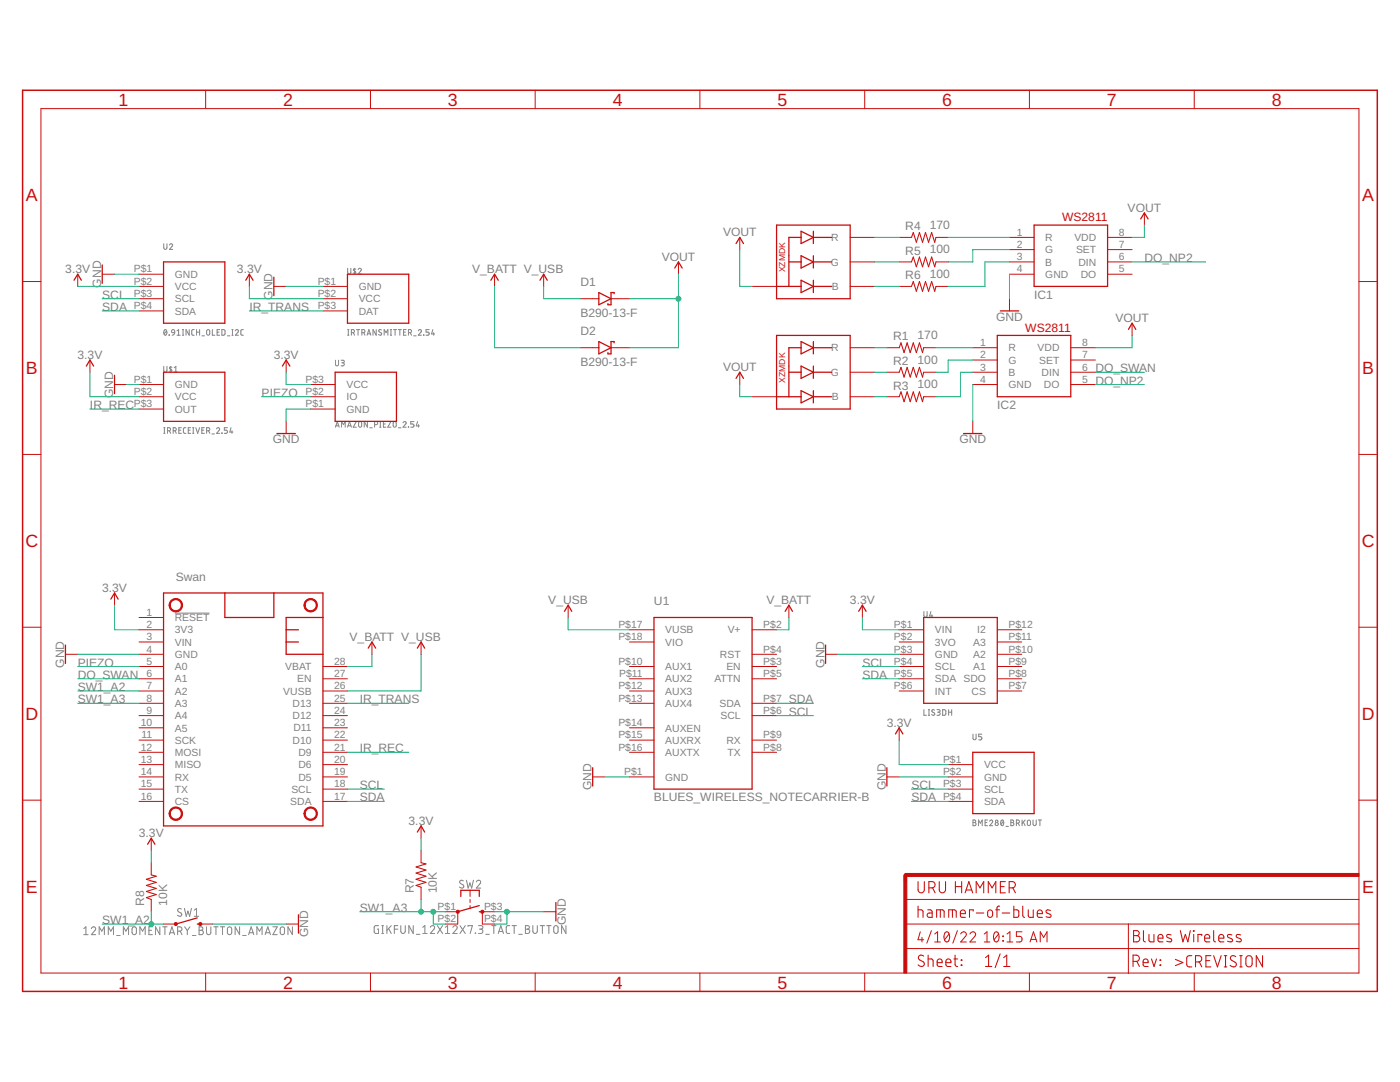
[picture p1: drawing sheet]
<svg xmlns="http://www.w3.org/2000/svg" width="279mm" height="216mm" viewBox="0 0 279 216" stroke-linecap="round" stroke-linejoin="round" font-family="sans-serif">
<g fill="none" stroke="#808080" stroke-width=".2">
<path d="M32.7 48.6v.8l.2 .4 .4-.2v-1M33.8 48.9a.3 .3 0 0 1 .4-.2 .3 .3 0 0 1 .2 .4l-.6 .7h.7M69.4 53.5v.8l.2 .4 .4-.2v-1M70.8 53.5v1.2M71 53.7h-.4l-.1 .2 .5 .5-.1 .1h-.4M71.5 53.8a.31 .31 0 0 1 .4-.3 .31 .31 0 0 1 .1 .5l-.5 .7h.6M32.7 73.1v.8l.2 .3 .4-.1v-1M32.8 65.8h.1a.56 .56 0 0 1 .4 .5 .56 .56 0 0 1-.4 .6l-.2-.6zM33.3 66l-.6 .6M33.7 66.8h.1M34.1 73.1v1.1M34.3 73.3h-.4l-.1 .2 .5 .5-.1 .1-.4-.1"/>
<path d="M34.4 65.8h.3l.2 .6-.6-.1-.1-.2zM34.8 73.4l.3-.3v1.1M34.8 74.2h.6M34.9 66.4l-.3 .4-.2 .1M35.3 66.9h.7M35.3 66l.3-.2v1.1M36.4 66.9h.2M36.4 65.8h.2M36.5 65.8v1.1M37.8 65.8v1.1l-.7-1.1v1.1M38.8 65.8h-.4l-.1 .2v.8l.5 .1M39.2 65.8v1.1"/>
<path d="M39.2 66.3h.6M39.8 65.8v1.1M40.3 67h.5M41.4 65.8h.2l.3 .3-.1 .6-.2 .2-.2-.1-.2-.2zM42.4 65.8v1.1h.5M43.3 66.3h.4M43.8 65.8h-.5v1.1h.5M44.3 65.8h.4l.2 .2v.7l-.2 .2h-.4zM45.4 67h.5M46.3 66.9h.2M46.3 65.8h.2M46.4 65.8v1.1"/>
<path d="M47 66a.31 .31 0 0 1 .4-.2 .31 .31 0 0 1 .1 .5l-.5 .6h.6M48.6 65.8h-.4l-.1 .2v.8l.5 .1M67 71.9v.9l.2 .2 .3-.2 .1-.9M68.1 71.9h.5l.1 .2-.1 .2-.4 .1M68.4 72.4l.2 .1v.4l-.5 .1M69.4 66.9h.2M69.4 65.8h.2M69.5 65.8v1.1M70.1 66.4l.6-.1v-.3l-.1-.2h-.5v1.1M70.5 66.4l.3 .5M71.1 65.8h.7M71.5 65.8v1.1"/>
<path d="M72.2 66.4l.6-.1v-.3l-.1-.2h-.5v1.1M72.6 66.4l.2 .5M73.3 66.9l.3-1.1 .4 1.1M73.3 66.6h.6M75.1 65.8v1.1l-.7-1.1v1.1M76.1 65.8h-.4l-.1 .2 .5 .4a.31 .31 0 0 1-.1 .5 .31 .31 0 0 1-.5-.2M76.7 66.9v-1.1l.3 .6 .4-.6v1.1M77.9 66.9h.2M77.9 65.8h.2M78 65.8v1.1M78.5 65.8h.6M78.8 65.8v1.1"/>
<path d="M79.5 65.8h.6M79.8 65.8v1.1M80.5 66.3h.4M81 65.8h-.5v1.1h.5M81.5 66.4l.6-.1v-.3l-.1-.2h-.5v1.1M81.9 66.4l.2 .5M82.5 67h.6M83.5 66a.31 .31 0 0 1 .4-.2 .31 .31 0 0 1 .1 .5l-.5 .6h.6M84.5 66.8h.1M85.6 65.8h-.6v.5h.4a.31 .31 0 0 1 .2 .3 .31 .31 0 0 1-.2 .3h-.4M86.4 65.8l-.3 .8h.6M86.6 66.4v.5"/>
<path d="M32.7 86.5h.2M32.7 85.3h.2M32.8 85.3v1.2M33.4 86l.6-.1v-.5l-.6-.1v1.2M33.8 86l.3 .5M34.6 86l.5-.1v-.5l-.5-.1v1.2M34.9 86l.3 .5M35.7 85.8h.4M36.2 85.3h-.5v1.2h.5M37.1 85.3l-.4 .1-.1 .2v.7l.5 .2M37.6 85.8h.4M38.1 85.3h-.5v1.2h.5"/>
<path d="M38.5 86.5h.2M38.5 85.3h.2M38.6 85.3v1.2M39.1 85.3l.4 1.2 .3-1.2M40.3 85.8h.4M40.8 85.3h-.5v1.2h.5M41.2 86l.6-.1v-.5l-.6-.1v1.2M41.6 86l.3 .5M42.3 86.6h.5M43.2 85.6a.3 .3 0 0 1 .5-.2 .3 .3 0 0 1 .1 .4l-.6 .7h.6M44.3 86.5h.1M45.4 85.3h-.6v.5h.3a.32 .32 0 0 1 .3 .3 .32 .32 0 0 1-.3 .4h-.3"/>
<path d="M46.1 85.3l-.2 .9h.6M46.3 86v.5M67 85.2l.3-1.1 .4 1.1M67 85h.6M68.2 85.2v-1.1l.3 .6 .4-.6v1.1M69.4 85.2l.3-1.1 .4 1.1M69.5 85h.5M70.5 84.1h.6l-.6 1.1h.6M71.7 84.2l.2-.1 .3 .2v.8l-.3 .1-.3-.1zM73.3 84.1v1.1l-.6-1.1v1.1M73.8 85.4h.5M74.8 84.7l.5-.1v-.4l-.5-.1v1.1"/>
<path d="M75.8 84.1h.2M75.8 85.2h.2M75.9 84.1v1.1M76.5 84.6h.4M77 84.1h-.5v1.1h.5M77.4 84.1h.6l-.6 1.1h.6M78.6 84.2l.2-.1 .3 .2v.8l-.3 .1-.3-.1zM79.5 85.4h.5M80.4 84.4a.32 .32 0 0 1 .4-.3 .32 .32 0 0 1 .2 .4l-.6 .7h.7M81.6 85.2h.1M82.6 84.1h-.6v.5h.4a.32 .32 0 0 1 .2 .3 .32 .32 0 0 1-.2 .3h-.4M83.3 84.1l-.2 .9h.6"/>
<path d="M83.5 84.7v.5M34.9 122.3h6.9M184.4 122v.9l.2 .2 .4-.1v-1M185.8 122l-.3 .9h.7M186 122.7v.5M184.4 141.6v1.1h.5M185.3 142.7h.2M185.3 141.6h.2M185.4 141.6v1.1M186.5 141.7l-.4-.1-.1 .3 .5 .5a.32 .32 0 0 1-.2 .3 .32 .32 0 0 1-.4-.1M187 141.6h.5l.1 .2-.1 .3h-.4M187.3 142.1l.3 .2v.3l-.6 .1"/>
<path d="M188.1 141.6h.5l.1 .2 .1 .6-.2 .3h-.5zM189.3 142.1h.6M189.3 141.6v1.1M189.9 141.6v1.1M194.2 146.5v.9l.2 .2 .4-.2v-.9M195.9 146.5h-.6v.5h.4a.32 .32 0 0 1 .2 .3 .32 .32 0 0 1-.2 .3h-.4M92.5 175.8l-.6-.1-.2 .3 .2 .3 .5 .3a.39 .39 0 0 1 0 .6 .39 .39 0 0 1-.6-.1l-.1-.1M93.1 175.6l.3 1.6 .4-1 .3 1 .4-1.6M95.1 176a.43 .43 0 0 1 .6-.3 .43 .43 0 0 1 .1 .6l-.7 .9h.8M194.2 163.6l.5 .1v.3l-.2 .1 .3 .3-.2 .3-.4 .1zM194.2 164.1h.3M195.3 164.8v-1.2l.3 .7 .4-.7v1.2"/>
<path d="M196.6 164.1h.4M197.1 163.6h-.5v1.2h.5M197.5 163.9a.31 .31 0 0 1 .4-.3 .31 .31 0 0 1 .1 .5l-.5 .7h.6M199.9 163.7v-.1a.58 .58 0 0 1 .4 .6 .58 .58 0 0 1-.4 .5l-.2-.5zM200.3 163.9l-.5 .6M200.8 164.9h.5M201.7 163.6l.5 .1v.3l-.1 .1 .3 .3-.2 .3-.5 .1zM201.7 164.1h.4M202.8 164.3l.5-.1 .2-.2-.1-.3-.6-.1v1.2M203.2 164.3l.3 .5M204 163.6v1.2M204.2 164.1l.4 .7"/>
<path d="M204.6 163.6l-.6 .7M205.1 163.7l.3-.1 .3 .3v.5l-.3 .3h-.3l-.1-.3zM206.2 163.6v.8l.2 .3 .4-.1v-1M207.2 163.6h.7M207.5 163.6v1.2M16.7 185.3l.4-.4v1.6M16.7 186.5h.9M18.2 185.3a.43 .43 0 0 1 .6-.3 .43 .43 0 0 1 .2 .6l-.8 .9h.9M19.8 186.5v-1.6l.5 .9 .5-.9v1.6M21.6 186.5v-1.6l.5 .9 .5-.9v1.6M23.3 186.7h.7M24.6 186.5v-1.6l.5 .9 .6-.9v1.6"/>
<path d="M26.5 185.1l.3-.2 .3 .2 .1 1a.43 .43 0 0 1-.4 .4 .43 .43 0 0 1-.4-.4zM27.9 186.5v-1.6l.5 .9 .6-.9v1.6M29.7 185.6h.5M30.4 184.9h-.7v1.6h.7M31.9 184.9v1.6l-.9-1.6v1.6M32.5 184.9h.9M32.9 184.9v1.6M33.8 186.5l.5-1.6 .5 1.6M33.9 186.1h.8M35.5 185.8h.4a.43 .43 0 0 0 .4-.4 .43 .43 0 0 0-.4-.5h-.4v1.6M36 185.8l.3 .7M36.2 181.4a.39 .39 0 0 0-.6-.1 .39 .39 0 0 0 0 .6l.5 .3a.39 .39 0 0 1 .1 .6 .39 .39 0 0 1-.6-.1l-.2-.1"/>
<path d="M36.8 181.3l.4 1.5 .3-1 .3 1 .4-1.5M36.9 184.9l.5 .8M37.4 185.7v.8M37.9 184.9l-.5 .8M38.4 186.7h.7M38.8 181.6l.4-.3v1.5M38.8 182.8h.8M39.7 184.9l.7 .2v.4l-.2 .1a.43 .43 0 0 1 .4 .5 .43 .43 0 0 1-.4 .4h-.5zM39.7 185.6h.5M41.2 184.9v1.2a.43 .43 0 0 0 .4 .4 .43 .43 0 0 0 .5-.4v-1.2M42.7 184.9h.8M43.1 184.9v1.6"/>
<path d="M44 184.9h.9M44.4 184.9v1.6M45.5 185.1l.3-.2 .3 .2 .1 1a.43 .43 0 0 1-.4 .4 .43 .43 0 0 1-.4-.4zM47.8 184.9v1.6l-.9-1.6v1.6M48.4 186.7h.7M49.6 186.5l.5-1.6 .6 1.6M49.7 186.1h.8M51.3 186.5v-1.6l.5 .9 .5-.9v1.6M52.9 186.5l.5-1.6 .6 1.6M53 186.1h.8M54.5 184.9h.8l-.8 1.6h.8M56 185.1l.3-.2 .4 .2 .1 1a.43 .43 0 0 1-.4 .4 .43 .43 0 0 1-.5-.4z"/>
<path d="M58.4 184.9v1.6l-.9-1.6v1.6M75.5 184.7h-.6l-.2 .2v1.2l.2 .1 .6 .1v-.9h-.2M76.2 186.3h.3M76.2 184.7h.3M76.4 184.7v1.6M77.2 184.7v1.6M77.6 185.3l.5 1M78.1 184.7l-.9 1M78.7 185.4h.7M79.4 184.7h-.7v1.6M80 184.7v1.1a.44 .44 0 0 0 .4 .5 .44 .44 0 0 0 .5-.5v-1.1M82.5 184.7v1.6l-.9-1.6v1.6"/>
<path d="M83.1 186.4h.7M84.4 186.3h.8M84.4 185l.4-.3v1.6M85.9 185a.43 .43 0 0 1 .6-.3 .43 .43 0 0 1 .1 .7l-.7 .9h.8M87.3 184.7l1 1.6M88.3 184.7l-1 1.6M88.9 186.3h.8M88.9 185l.4-.3v1.6M90.4 185a.43 .43 0 0 1 .6-.3 .43 .43 0 0 1 .1 .7l-.7 .9h.8M91.8 184.7l1.1 1.6M92.9 184.7l-1.1 1.6M93.4 184.9v-.2h.9l-.5 1.6"/>
<path d="M94.8 186.2l.1 .1zM95.5 184.7h.7l.2 .3-.2 .4h-.5M95.9 185.4a.43 .43 0 0 1 .5 .4 .43 .43 0 0 1-.5 .5h-.4M96.9 186.4h.7M98.1 184.7h.9M98.6 184.7v1.6M99.4 186.3l.5-1.6 .6 1.6M99.6 185.9h.8M101.7 184.7h-.5l-.2 .3v1.1l.4 .2h.3M102.2 184.7h.9M102.6 184.7v1.6M103.5 186.4h.7"/>
<path d="M104.9 184.7l.7 .1v.3l-.3 .3a.43 .43 0 0 1 .4 .4 .43 .43 0 0 1-.4 .5h-.4zM104.9 185.4h.4M106.3 184.7v1.1a.44 .44 0 0 0 .5 .5 .44 .44 0 0 0 .4-.5v-1.1M107.8 184.7h.9M108.2 184.7v1.6M109.1 184.7h.9M109.5 184.7v1.6M110.6 184.8l.5-.1 .3 .3v.8a.43 .43 0 0 1-.5 .5 .43 .43 0 0 1-.4-.5zM112.9 184.7v1.6l-.8-1.6v1.6"/>
<circle cx="198.9" cy="163.9" r=".25"/>
<circle cx="198.9" cy="164.4" r=".31"/>
</g>
<g fill="none" stroke="#c90d0c" stroke-width=".2">
<path d="M41 18v3.7M73.9 18v3.7M106.8 18v3.7M139.7 18v3.7M172.6 18v3.7M205.4 18v3.7M238.3 18v3.7M8.2 21.7h263v172.5h-263zM4.5 56.2h3.7M15.5 54.7v2.4M20.4 54.7h2.5M27.7 57.1h4.9"/>
<path d="M27.7 59.6h4.9M27.7 54.7h4.9M49.8 54.7v2.4M54.7 57.1h2.4M64.5 57.1h4.8M64.5 59.6h4.8M98.7 54.7v2.4M108.5 54.7v2.4M115.8 59.6h3.7M121.9 59.6h3.7M135.4 52.3v2.4M147.6 47.4v2.4"/>
<path d="M150.1 57.1h4.9M169.7 57.1h4.9M169.7 47.4h4.9M169.7 52.3h4.9M179.5 57.1h2.4M179.5 47.4h2.4M179.5 52.3h2.4M186.8 57.1h2.4M186.8 47.4h2.4M186.8 52.3h2.4M201.5 54.7h4.9M201.5 47.4h4.9"/>
<path d="M201.5 49.8h4.9M201.5 52.3h4.9M201.5 59.6v2.4M221 54.7h4.9M221 47.4h4.9M221 49.8h4.9M221 52.3h4.9M228.4 42.5v2.4M271.2 56.2h3.7M17.9 71.8v2.5M22.9 76.7h2.4M27.7 62h4.9"/>
<path d="M27.7 76.7h4.9M27.7 79.2h4.9M57.1 71.8v2.5M62 76.7h4.9M62 79.2h4.9M64.5 62h4.8M115.8 69.4h3.7M121.9 69.4h3.7M147.6 74.3v2.4M150.1 79.2h4.9M169.7 79.2h4.9M169.7 69.4h4.9"/>
<path d="M169.7 74.3h4.9M177 79.2h2.5M177 69.4h2.5M177 74.3h2.5M184.3 79.2h2.5M184.3 69.4h2.5M184.3 74.3h2.5M194.1 76.7h4.9M194.1 69.4h4.9M194.1 71.8h4.9M194.1 74.3h4.9M213.7 76.7h4.9"/>
<path d="M213.7 69.4h4.9M213.7 71.8h4.9M213.7 74.3h4.9M225.9 64.5v2.4M4.5 90.7h3.7M27.7 81.6h4.9M57.1 84.1v2.4M62 81.6h4.9M194.1 84.1v2.4M271.2 90.7h3.7M22.9 118.3v2.5M4.5 125.2h3.7"/>
<path d="M13.1 130.6h2.4M27.7 135.4h4.9M27.7 130.6h4.9M27.7 133h4.9M27.7 125.7h4.9M27.7 128.1h4.9M27.7 137.9h4.9M27.7 123.2h4.9M64.5 135.4h4.8M64.5 133h4.8M64.5 137.9h4.8M74.2 128.1v2.5"/>
<path d="M84 128.1v2.5M113.4 120.8v2.4M125.6 135.4h4.9M125.6 133h4.9M125.6 125.7h4.9M125.6 128.1h4.9M125.6 137.9h4.9M150.1 135.4h4.9M150.1 130.6h4.9M150.1 133h4.9M150.1 125.7h4.9M157.4 120.8v2.4"/>
<path d="M164.8 130.6h2.4M172.1 120.8v2.4M179.5 135.4h4.8M179.5 130.6h4.8M179.5 133h4.8M179.5 125.7h4.8M179.5 128.1h4.8M179.5 137.9h4.8M199 135.4h4.9M199 130.6h4.9M199 133h4.9M199 125.7h4.9"/>
<path d="M199 128.1h4.9M199 137.9h4.9M271.2 125.2h3.7M4.5 159.7h3.7M27.7 147.7h4.9M27.7 150.1h4.9M27.7 140.3h4.9M27.7 142.8h4.9M27.7 155h4.9M27.7 145.2h4.9M27.7 152.6h4.9M27.7 157.5h4.9"/>
<path d="M27.7 159.9h4.9M64.5 147.7h4.8M64.5 150.1h4.8M64.5 140.3h4.8M64.5 142.8h4.8M64.5 155h4.8M64.5 145.2h4.8M64.5 152.6h4.8M64.5 157.5h4.8M64.5 159.9h4.8M118.3 155h2.4M125.6 147.7h4.9"/>
<path d="M125.6 150.1h4.9M125.6 140.3h4.9M125.6 155h4.9M125.6 145.2h4.9M150.1 147.7h4.9M150.1 150.1h4.9M150.1 140.3h4.9M150.1 142.8h4.9M177 155h2.5M179.5 145.2v2.5M189.2 155h4.9M189.2 152.6h4.9"/>
<path d="M189.2 157.5h4.9M189.2 159.9h4.9M271.2 159.7h3.7M30.2 167.3v2.4M30.2 172.1v2.5M30.2 179.5v2.4M84 164.8v2.5M84 169.7v2.4M84 177v2.5M93.8 177.7v1.2M93.8 179.5v.6M180.7 179.5h90.5"/>
<path d="M32.6 184.4h2.5M40 184.4h2.4M41 194.2v3.6M57.1 184.4h2.5M73.9 194.2v3.6M88.9 181.9h2.5v2.5h-2.5M93.8 180.7v.6M98.7 181.9h-2.4v2.5h2.4M106.8 194.2v3.6M108.5 181.9h2.4M139.7 194.2v3.6M172.6 194.2v3.6"/>
<path d="M180.7 184.4h90.5M180.7 189.3h90.5M183.7 185.9l-.5 1.6h1.1M184 187v1M185.9 185.7l-.9 2.5M186.5 186.4l.6-.5v2.1M186.5 188h1.2M188.7 186.1l.1-.1a.83 .83 0 0 1 .7 1.2 .58 .58 0 0 1-.5 .8 .58 .58 0 0 1-.6-.8v-.5zM189.4 186.4l-.9 1.1M191.1 185.7l-.9 2.5M191.7 186.4a.56 .56 0 0 1 .8-.4 .56 .56 0 0 1 .2 .8l-1 1.2h1.1M193.6 186.4a.56 .56 0 0 1 .8-.5 .56 .56 0 0 1 .1 .9l-.9 1.2h1.1"/>
<path d="M196.4 188h1.1M196.4 186.4l.6-.5v2.1M198.5 186.1l.2-.1a.83 .83 0 0 1 .7 1.2 .57 .57 0 0 1-.6 .8 .57 .57 0 0 1-.5-.8v-.5zM199.3 186.4l-.9 1.1M200.1 186.8l.2 .1zM200.1 187.7l.2 .1zM201 188h1.1M201 186.4l.5-.5v2.1M204 185.9h-1.2v.9h.7a.57 .57 0 0 1 .5 .6 .57 .57 0 0 1-.5 .6h-.7M205.4 194.2v3.6M205.6 188l.6-2.1 .7 2.1M205.7 187.5h1.1"/>
<path d="M207.6 188v-2.1l.7 1.1 .7-1.1v2.1M225.2 184.4v9.9M238.3 194.2v3.6"/>
</g>
<g fill="none" stroke="#c90d0c" stroke-width=".25">
<path d="M14.8 55.9l.7-1.2 .7 1.2M20.4 52.9v3.6M32.6 52.3h12.3v12.2h-12.3zM49 55.9l.8-1.2 .7 1.2M54.7 55.3v3.7M69.3 54.7h12.3v9.8h-12.3zM98 55.9l.7-1.2 .7 1.2M107.8 55.9l.7-1.2 .7 1.2M119.5 58.4l2.4 1.2-2.4 1.2zM122.6 58.6v-.2h-.7v2.4h-.6v-.2M134.7 53.5l.7-1.2 .7 1.2M146.9 48.6l.7-1.2 .8 1.2"/>
<path d="M155 44.9h14.7v14.7h-14.7zM155 57.1h4.9M157.4 52.3h2.5M159.9 46.1l2.4 1.3-2.4 1.2zM159.9 51l2.4 1.3-2.4 1.2zM159.9 55.9l2.4 1.2-2.4 1.3zM159.9 47.4h-2.5v9.7M162.3 52.3h3.7M162.3 57.1h3.7M162.3 46.1v2.5M162.3 51v2.5M162.3 55.9v2.5"/>
<path d="M162.3 47.4h3.7M206.4 44.9h14.6v12.2h-14.6zM227.6 43.7l.8-1.2 .7 1.2M17.2 73l.7-1.2 .8 1.2M22.9 74.9v3.6M32.6 74.3h12.3v9.8h-12.3zM56.4 73l.7-1.2 .7 1.2M66.9 74.3h12.2v9.8h-12.2zM119.5 68.2l2.4 1.2-2.4 1.2zM122.6 68.4v-.2h-.7v2.4h-.6v-.2M146.9 75.5l.7-1.2 .8 1.2M155 66.9h14.7v14.7h-14.7z"/>
<path d="M155 79.2h4.9M157.4 74.3h2.5M159.9 68.2l2.4 1.2-2.4 1.2zM159.9 73l2.4 1.3-2.4 1.2zM159.9 78l2.4 1.2-2.4 1.2zM159.9 69.4h-2.5v9.8M162.3 74.3h3.7M162.3 79.2h3.7M162.3 68.2v2.4M162.3 73v2.5M162.3 78v2.4M162.3 69.4h3.7"/>
<path d="M199 66.9h14.7v12.3h-14.7zM199.6 62h3.7M225.2 65.7l.7-1.2 .8 1.2M55.3 86.5h3.6M192.3 86.5h3.7M22.1 119.5l.8-1.2 .7 1.2M32.6 118.3h31.9v46.5h-31.9zM44.9 118.3v4.9h9.8v-4.9M13.1 128.7v3.7M57.1 125.7h2.5M57.1 128.1h2.5M64.5 123.2h-7.4v7.4h7.4"/>
<path d="M73.5 129.3l.7-1.2 .8 1.2M83.3 129.3l.7-1.2 .8 1.2M112.6 122l.8-1.2 .7 1.2M130.5 123.2h19.6v34.3h-19.6zM156.7 122l.7-1.2 .8 1.2M164.8 128.7v3.7M171.4 122l.7-1.2 .7 1.2M184.3 123.2h14.7v17.1h-14.7zM118.3 153.2v3.6M177 153.2v3.6M178.7 146.5l.8-1.3 .7 1.3M194.1 150.1h12.3v12.2h-12.3z"/>
<path d="M29.5 168.5l.7-1.2 .7 1.2M83.3 166l.7-1.2 .8 1.2M92 178.9v-1.2h3.7v1.2M39.4 184.4h.6M39.4 183.2l-4.3 1.2M59.6 182.5v3.7M95.7 181.9h.6M95.7 180.7l-4.3 1.2M110.9 180.1v3.7"/>
</g>
<g fill="#c90d0c" stroke="#c90d0c" stroke-width=".2">
<path d="M96 181.7h.5l.1 .2-.1 .3h-.5z" fill-rule="evenodd"/>
<path d="M61 161.4a1.34 1.34 0 0 1 2.1 .3 1.34 1.34 0 0 1-.7 1.9 1.34 1.34 0 0 1-1.7-1.3h.2a1.1 1.1 0 0 1 1.5-1 1.1 1.1 0 0 1 .3 1.8 1.1 1.1 0 0 1-1.8-.5v-.3h-.2z" fill-rule="evenodd"/>
<path d="M34.1 161.4a1.35 1.35 0 0 1 2.1 .3 1.35 1.35 0 0 1-.7 2 1.35 1.35 0 0 1-1.8-1.4h.3a1.1 1.1 0 0 1 1.6-.9 1.1 1.1 0 0 1 .1 1.9 1.1 1.1 0 0 1-1.7-.7v-.3h-.3z" fill-rule="evenodd"/>
<path d="M34.1 119.8a1.35 1.35 0 0 1 2.1 .3 1.35 1.35 0 0 1-.7 2 1.35 1.35 0 0 1-1.8-1.3h.3a1.1 1.1 0 0 1 1.6-1 1.1 1.1 0 0 1 .1 1.9 1.1 1.1 0 0 1-1.7-.7v-.2h-.3z" fill-rule="evenodd"/>
<path d="M61 119.8a1.34 1.34 0 0 1 2.1 .3 1.34 1.34 0 0 1-.7 2 1.34 1.34 0 0 1-1.7-1.3h.2a1.1 1.1 0 0 1 1.5-1.1 1.1 1.1 0 0 1 .3 1.9 1.1 1.1 0 0 1-1.8-.6v-.2h-.2z" fill-rule="evenodd"/>
<path d="M34.9 184.1h.4l.1 .3-.1 .2-.2 .1-.2-.1z" fill-rule="evenodd"/>
<path d="M39.8 184.1h.4l.1 .3-.1 .2-.2 .1-.2-.1z" fill-rule="evenodd"/>
<circle cx="91.4" cy="181.9" r=".32"/>
</g>
<g fill="none" stroke="#c90d0c" stroke-width=".21">
<path d="M181.9 47.4l.4-1 .6 1.9 .6-1.9 .6 1.9 .6-1.9 .6 1.9 .6-1.9 .6 1.9 .3-.9M181.9 52.3l.4-1 .6 1.9 .6-1.9 .6 1.9 .6-1.9 .6 1.9 .6-1.9 .6 1.9 .3-.9M181.9 57.1l.4-.9 .6 1.9 .6-1.9 .6 1.9 .6-1.9 .6 1.9 .6-1.9 .6 1.9 .3-1M179.5 69.4l.3-1 .6 2 .6-2 .7 2 .6-2 .6 2 .6-2 .6 2 .2-1M179.5 74.3l.3-1 .6 1.9 .6-1.9 .7 1.9 .6-1.9 .6 1.9 .6-1.9 .6 1.9 .2-.9M179.5 79.2l.3-1 .6 2 .6-2 .7 2 .6-2 .6 2 .6-2 .6 2 .2-1M30.2 174.6l1 .2-2 .7 2 .6-2 .6 2 .6-2 .6 2 .6-2 .6 1 .4M84 172.1l1 .3-2 .6 2 .6-2 .6 2 .6-2 .7 2 .6-2 .6 1 .3M183.2 175.9v1.6a.62 .62 0 0 0 .6 .7 .62 .62 0 0 0 .7-.7v-1.6M185.4 177.2a1.13 1.13 0 0 0 1.1-.3l.1-.4-.2-.5-1-.1v2.3M186.1 177.2l.5 1M187.5 175.9v1.6a.62 .62 0 0 0 .6 .7 .62 .62 0 0 0 .6-.7v-1.6"/>
<path d="M190.7 175.9v2.3M190.7 176.9h1.2M191.9 175.9v2.3M192.6 178.2l.8-2.3 .7 2.3M192.8 177.6h1.1M194.8 178.2v-2.3l.8 1.3 .7-1.3v2.3M197.2 178.2v-2.3l.8 1.3 .7-1.3v2.3M199.6 176.9h.8M200.6 175.9h-1v2.3h1M201.4 177.2a1.13 1.13 0 0 0 1.1-.3l.1-.4-.2-.5-1-.1v2.3M202.1 177.2l.5 1M183.2 181.5h.6l.4 .3v1.2"/>
<path d="M183.2 180.8v2.2M184.3 190.8a.56 .56 0 0 0-.8-.1 .56 .56 0 0 0 0 .8l.7 .4a.57 .57 0 0 1 .1 .9 .57 .57 0 0 1-.9-.1l-.2-.2M185.1 181.5l.7 .1 .2 .3v1.1h-.5a.43 .43 0 0 1-.5-.4 .43 .43 0 0 1 .5-.4h.5M185.2 191.3l.9 .2 .1 1.3M185.2 190.6v2.2M186.9 183v-1.5h1.1l.3 .2 .1 1.3M187 192.1h1a.52 .52 0 0 0-.3-.7 .52 .52 0 0 0-.7 .4l.1 .9 .9 .1M187.7 181.5v1.5M188.8 192.1h1a.53 .53 0 0 0-.4-.7 .53 .53 0 0 0-.6 .4l.1 .9 .9 .1M189.3 183v-1.5h1.2l.2 .2 .1 1.3M190.1 181.5v1.5M190.4 191.3h.7"/>
<path d="M190.6 190.6v1.9l.2 .3h.3M191.7 182.3h1a.52 .52 0 0 0-.4-.7 .52 .52 0 0 0-.6 .5l.1 .8 .9 .1M191.8 191.5l.2 .1zM191.8 192.5l.2 .2zM194.2 181.8v-.3h-.7v1.5M194.8 182.2h1.5M196.7 192.8h1.2M196.7 191.1l.6-.5v2.2M197.2 181.7l.3-.1 .5 .1 .1 .9a.5 .5 0 0 1-.5 .5 .5 .5 0 0 1-.5-.5zM198.7 181.5h.8M199.5 180.8l-.5 .2v2M199.6 190.3l-1 2.8"/>
<path d="M200 182.2h1.5M200.3 192.8h1.2M200.3 191.1l.6-.5v2.2M202.3 180.8v2.2h.8l.2-.2v-1l-.4-.3h-.6M204.1 180.8v1.9l.4 .3M205.2 181.5v1.3l.4 .2h.6v-1.5M207 182.3h1a.53 .53 0 0 0-.3-.7 .53 .53 0 0 0-.7 .5l.1 .8 .9 .1M209.6 181.7l-.5-.2-.4 .3 .1 .3 .9 .4v.4a.82 .82 0 0 1-.9 0M226.1 191.8h.7a.62 .62 0 0 0 .6-.6 .62 .62 0 0 0-.6-.6h-.7v2.2M226.2 185.7h.7a.5 .5 0 0 1 .5 .5 .5 .5 0 0 1-.5 .5 .62 .62 0 0 1 .6 .6 .62 .62 0 0 1-.6 .6h-.7zM226.2 186.7h.7M226.9 191.8l.5 1"/>
<path d="M228.1 192.1h1a.52 .52 0 0 0-.3-.7 .52 .52 0 0 0-.7 .4l.1 .9 .9 .1M228.2 185.7v2l.4 .2M229.3 186.5v1.2l.4 .2h.6v-1.4M229.8 191.3l.5 1.5 .5-1.5M231.1 187.2h1a.52 .52 0 0 0-.4-.7 .52 .52 0 0 0-.6 .4l.1 .9 .9 .1M231.5 192.5l.1 .2zM231.5 191.5l.1 .1zM233.7 186.6l-.7-.1-.2 .4 1 .5v.4a.77 .77 0 0 1-.9 0M234.6 191.4l1.5 .7-1.5 .6M235.6 185.7l.5 2.2 .5-1.4 .5 1.4 .5-2.2M237.8 190.7h-.6l-.4 .5 .1 1.4 .3 .3h.6M238.2 185.7l.1 .1z"/>
<path d="M238.2 186.5v1.4M238.6 191.9a1.14 1.14 0 0 0 1.1-.2l.1-.6-.2-.3-1-.1v2.2M239.4 191.9l.4 1M239.8 186.7v-.2h-.7v1.4M240.4 187.2h1a.53 .53 0 0 0-.3-.7 .53 .53 0 0 0-.7 .4l.1 .9 .9 .1M240.7 191.7h.7M241.7 190.7h-1v2.2h1M242.2 185.7v2l.4 .2M242.2 190.7l.8 2.2 .7-2.2M243.2 187.2h1a.53 .53 0 0 0-.3-.7 .53 .53 0 0 0-.7 .4l.2 .9 .8 .1M244.3 192.9h.5M244.3 190.7h.5"/>
<path d="M244.6 190.7v2.2M245.9 186.6l-.6-.1a.32 .32 0 0 0-.3 .2 .32 .32 0 0 0 .2 .4l.7 .3v.4a.82 .82 0 0 1-.9 0M246.6 190.9a.56 .56 0 0 0-.8-.1 .56 .56 0 0 0 0 .8l.7 .4a.56 .56 0 0 1 .1 .9 .56 .56 0 0 1-.9-.1l-.2-.2M247.4 192.9h.5M247.4 190.7h.5M247.6 186.6l-.7-.1-.2 .4 .9 .5 .1 .4a.79 .79 0 0 1-1 0M247.6 190.7v2.2M248.9 190.8l.6-.1 .3 .2 .1 1.4a.62 .62 0 0 1-.6 .6 .62 .62 0 0 1-.7-.6l.1-1.2zM252 190.7v2.2l-1.3-2.2v2.2"/>
</g>
<g fill="#c90d0c" stroke="#c90d0c" stroke-width=".2">
<path d="M180.4 174.6h.6v19.6h-.6z"/>
<path d="M180.7 174.3h90.5v.6h-90.5z"/>
</g>
<path d="M181.9 174.6h-1.2v1.2" fill="none" stroke="#c90d0c" stroke-width=".59"/>
<path d="M4.5 18h270.4v179.8h-270.4z" fill="none" stroke="#c90d0c" stroke-width=".3"/>
<g fill="none" stroke="#0dab76" stroke-width=".2">
<path d="M15.5 57.1h12.2M20.4 59.6h7.3M22.9 54.7h4.8M49.8 57.1v2.5h14.7M57.1 57.1h7.4M98.7 57.1v12.3h17.1M108.5 57.1v2.5h7.3M125.6 59.6h9.8M135.4 54.7v14.7h-9.8M147.6 49.8v7.3h2.5M174.6 57.1h4.9M174.6 47.4h4.9"/>
<path d="M174.6 52.3h4.9M189.2 47.4h12.3M201.5 52.3h-4.9v4.8h-7.4M201.5 49.8h-7.4v2.5h-4.9M201.5 54.7v4.9M225.9 52.3h14.7M228.4 44.9v2.5h-2.5M17.9 74.3v4.9h9.8M20.4 62h7.3M25.3 76.7h2.4M49.8 62h14.7M52.2 79.2h9.8"/>
<path d="M57.1 74.3v2.4h4.9M147.6 76.7v2.5h2.5M174.6 69.4h2.4M174.6 79.2h2.4M174.6 74.3h2.4M186.8 69.4h7.3M194.1 76.7v7.4M194.1 74.3h-2.4v4.9h-4.9M194.1 71.8h-4.9v2.5h-2.4M218.6 76.7h9.8M218.6 74.3h9.8M225.9 66.9v2.5h-7.3"/>
<path d="M17.9 81.6h9.8M62 81.6h-4.9v2.5M15.5 133h12.2M15.5 130.6h12.2M15.5 135.4h12.2M15.5 137.9h12.2M22.9 120.8v4.9h4.8M74.2 130.6v2.4h-4.9M84 130.6v7.3h-14.7M113.4 123.2v2.5h12.2M157.4 123.2v2.5h-2.4M167.2 130.6h12.3"/>
<path d="M172.1 133h7.4M172.1 123.2v2.5h7.4M172.1 135.4h7.4M15.5 140.3h12.2M69.3 157.5h7.4M69.3 159.9h7.4M69.3 140.3h12.3M69.3 150.1h12.3M120.7 155h4.9M155 142.8h7.3M155 140.3h7.3M179.5 155h9.7"/>
<path d="M179.5 147.7v4.9h9.7M181.9 157.5h7.3M181.9 159.9h7.3M30.2 169.7v2.4M84 167.3v2.4M84 179.5v2.4M20.4 184.4h12.2M30.2 181.9v2.5M42.4 184.4h14.7M71.8 181.9h17.1M86.5 181.9v2.5h2.4M98.7 181.9h9.8"/>
<path d="M101.2 181.9v2.5h-2.5"/>
</g>
<g fill="#0dab76" stroke="#0dab76" stroke-width=".2">
<circle cx="101.2" cy="181.9" r=".49"/>
<circle cx="30.2" cy="184.4" r=".49"/>
<circle cx="84" cy="181.9" r=".49"/>
<circle cx="86.5" cy="181.9" r=".49"/>
<circle cx="135.4" cy="59.6" r=".49"/>
</g>
<g font-size="3.5" fill="#c90d0c">
<text x="23.6" y="21.1">1</text>
<text x="56.5" y="21.1">2</text>
<text x="89.4" y="21.1">3</text>
<text x="122.3" y="21.1">4</text>
<text x="155.2" y="21.1">5</text>
<text x="188" y="21.1">6</text>
<text x="220.9" y="21.1">7</text>
<text x="253.8" y="21.1">8</text>
<text x="5.2" y="40.2">A</text>
<text x="271.9" y="40.2">A</text>
<text x="5.2" y="74.7">B</text>
<text x="271.9" y="74.7">B</text>
<text x="5.1" y="109.2">C</text>
<text x="271.8" y="109.2">C</text>
<text x="5.1" y="143.7">D</text>
<text x="271.8" y="143.7">D</text>
<text x="5.2" y="178.2">E</text>
<text x="271.9" y="178.2">E</text>
<text x="23.6" y="197.2">1</text>
<text x="56.5" y="197.2">2</text>
<text x="89.4" y="197.2">3</text>
<text x="122.3" y="197.2">4</text>
<text x="155.2" y="197.2">5</text>
<text x="188" y="197.2">6</text>
<text x="220.9" y="197.2">7</text>
<text x="253.8" y="197.2">8</text>
</g>
<g font-size="2.4" fill="#808080">
<text x="144.3" y="47.1">VOUT</text>
<text x="180.7" y="45.9">R4</text>
<text x="185.6" y="45.7">170</text>
<text x="225" y="42.2">VOUT</text>
<text x="132.1" y="52">VOUT</text>
<text x="180.7" y="50.8">R5</text>
<text x="185.6" y="50.5">100</text>
<text x="228.4" y="52.3">DO_NP2</text>
<text x="13" y="54.5">3.3V</text>
<text x="20.2" y="57.4" transform="rotate(-90 20.2 57.4)">GND</text>
<text x="20.4" y="59.6">SCL</text>
<text x="47.3" y="54.5">3.3V</text>
<text x="54.4" y="59.8" transform="rotate(-90 54.4 59.8)">GND</text>
<text x="94.2" y="54.5">V_BATT V_USB</text>
<text x="115.8" y="57.2">D1</text>
<text x="180.7" y="55.7">R6</text>
<text x="185.6" y="55.4">100</text>
<text x="206.4" y="59.6">IC1</text>
<text x="20.4" y="62">SDA</text>
<text x="49.8" y="62">IR_TRANS</text>
<text x="115.8" y="63.3">B290-13-F</text>
<text x="198.8" y="64">GND</text>
<text x="222.6" y="64.2">VOUT</text>
<text x="15.5" y="71.6">3.3V</text>
<text x="54.6" y="71.6">3.3V</text>
<text x="115.8" y="66.9">D2</text>
<text x="178.2" y="67.9">R1</text>
<text x="183.1" y="67.7">170</text>
<text x="115.8" y="73.1">B290-13-F</text>
<text x="144.3" y="74">VOUT</text>
<text x="178.2" y="72.8">R2</text>
<text x="178.2" y="77.7">R3</text>
<text x="183.1" y="72.6">100</text>
<text x="183.1" y="77.5">100</text>
<text x="218.6" y="74.3">DO_SWAN</text>
<text x="218.6" y="76.7">DO_NP2</text>
<text x="18" y="81.6">IR_REC</text>
<text x="22.6" y="79.4" transform="rotate(-90 22.6 79.4)">GND</text>
<text x="52.2" y="79.2">PIEZO</text>
<text x="199" y="81.6">IC2</text>
<text x="54.4" y="88.5">GND</text>
<text x="191.5" y="88.5">GND</text>
<text x="20.4" y="118.1">3.3V</text>
<text x="35.1" y="115.9">Swan</text>
<text x="109.4" y="120.5">V_USB</text>
<text x="130.5" y="120.8">U1</text>
<text x="153" y="120.5">V_BATT</text>
<text x="169.6" y="120.5">3.3V</text>
<text x="69.8" y="127.9">V_BATT V_USB</text>
<text x="12.8" y="133.2" transform="rotate(-90 12.8 133.2)">GND</text>
<text x="15.5" y="135.4">DO_SWAN</text>
<text x="15.5" y="137.9">SW1_A2</text>
<text x="15.5" y="133">PIEZO</text>
<text x="164.5" y="133.2" transform="rotate(-90 164.5 133.2)">GND</text>
<text x="172.1" y="133">SCL</text>
<text x="172.1" y="135.4">SDA</text>
<text x="15.5" y="140.3">SW1_A3</text>
<text x="71.8" y="140.3">IR_TRANS</text>
<text x="157.4" y="142.8">SCL</text>
<text x="157.4" y="140.3">SDA</text>
<text x="177" y="145">3.3V</text>
<text x="71.8" y="150.1">IR_REC</text>
<text x="71.8" y="157.5">SCL</text>
<text x="71.8" y="159.9">SDA</text>
<text x="118" y="157.7" transform="rotate(-90 118 157.7)">GND</text>
<text x="130.5" y="159.9">BLUES_WIRELESS_NOTECARRIER-B</text>
<text x="176.8" y="157.7" transform="rotate(-90 176.8 157.7)">GND</text>
<text x="181.9" y="157.5">SCL</text>
<text x="181.9" y="159.9">SDA</text>
<text x="27.7" y="167">3.3V</text>
<text x="81.5" y="164.6">3.3V</text>
<text x="82.6" y="178.3" transform="rotate(-90 82.6 178.3)">R7</text>
<text x="87.2" y="178.3" transform="rotate(-90 87.2 178.3)">10K</text>
<text x="20.4" y="184.4">SW1_A2</text>
<text x="28.7" y="180.7" transform="rotate(-90 28.7 180.7)">R8</text>
<text x="33.4" y="180.7" transform="rotate(-90 33.4 180.7)">10K</text>
<text x="71.8" y="181.9">SW1_A3</text>
<text x="112.9" y="184.6" transform="rotate(-90 112.9 184.6)">GND</text>
<text x="61.5" y="187" transform="rotate(-90 61.5 187)">GND</text>
</g>
<g font-size="2.4" fill="#c90d0c">
<text x="212" y="44.2">WS2811</text>
<text x="204.6" y="66.2">WS2811</text>
</g>
<g font-size="2.1" fill="#808080">
<text x="202.9" y="47">1</text>
<text x="223.3" y="47">8</text>
<text x="165.8" y="53">G</text>
<text x="165.9" y="48.1">R</text>
<text x="202.9" y="49.5">2</text>
<text x="202.9" y="51.9">3</text>
<text x="208.6" y="48.1">R</text>
<text x="208.6" y="50.5">G</text>
<text x="208.6" y="53">B</text>
<text x="214.4" y="48.1">VDD</text>
<text x="214.8" y="50.5">SET</text>
<text x="215.2" y="53">DIN</text>
<text x="223.3" y="51.9">6</text>
<text x="223.3" y="49.5">7</text>
<text x="26.7" y="56.8">P$2</text>
<text x="26.7" y="59.3">P$3</text>
<text x="26.7" y="54.4">P$1</text>
<text x="34.9" y="57.9">VCC</text>
<text x="34.9" y="55.4">GND</text>
<text x="63.4" y="59.3">P$2</text>
<text x="63.4" y="56.8">P$1</text>
<text x="71.6" y="57.9">GND</text>
<text x="166" y="57.9">B</text>
<text x="202.9" y="54.4">4</text>
<text x="208.6" y="55.4">GND</text>
<text x="215.7" y="55.4">DO</text>
<text x="223.3" y="54.4">5</text>
<text x="26.7" y="61.7">P$4</text>
<text x="34.9" y="60.3">SCL</text>
<text x="34.9" y="62.8">SDA</text>
<text x="63.4" y="61.7">P$3</text>
<text x="71.6" y="60.3">VCC</text>
<text x="71.6" y="62.8">DAT</text>
<text x="165.9" y="70.1">R</text>
<text x="195.6" y="69">1</text>
<text x="195.6" y="71.5">2</text>
<text x="201.3" y="70.1">R</text>
<text x="207.1" y="70.1">VDD</text>
<text x="216" y="69">8</text>
<text x="216" y="71.5">7</text>
<text x="26.7" y="76.4">P$1</text>
<text x="34.9" y="77.5">GND</text>
<text x="61" y="76.4">P$3</text>
<text x="69.1" y="77.5">VCC</text>
<text x="165.8" y="75">G</text>
<text x="195.6" y="73.9">3</text>
<text x="195.6" y="76.4">4</text>
<text x="201.3" y="72.6">G</text>
<text x="201.3" y="75">B</text>
<text x="201.3" y="77.5">GND</text>
<text x="207.4" y="72.6">SET</text>
<text x="207.9" y="75">DIN</text>
<text x="208.3" y="77.5">DO</text>
<text x="216" y="73.9">6</text>
<text x="216" y="76.4">5</text>
<text x="26.7" y="78.8">P$2</text>
<text x="26.7" y="81.3">P$3</text>
<text x="34.9" y="79.9">VCC</text>
<text x="34.9" y="82.4">OUT</text>
<text x="61" y="78.8">P$2</text>
<text x="61" y="81.3">P$1</text>
<text x="69.1" y="79.9">IO</text>
<text x="69.1" y="82.3">GND</text>
<text x="166" y="79.9">B</text>
<text x="29.2" y="122.9">1</text>
<text x="29.2" y="125.3">2</text>
<text x="34.9" y="123.9">RESET</text>
<text x="123.4" y="125.3">P$17</text>
<text x="152.3" y="125.3">P$2</text>
<text x="178.4" y="125.3">P$1</text>
<text x="201.3" y="125.3">P$12</text>
<text x="29.2" y="127.8">3</text>
<text x="29.2" y="130.2">4</text>
<text x="34.9" y="126.4">3V3</text>
<text x="34.9" y="128.8">VIN</text>
<text x="34.9" y="131.3">GND</text>
<text x="123.4" y="127.8">P$18</text>
<text x="132.8" y="128.8">VIO</text>
<text x="132.8" y="126.4">VUSB</text>
<text x="143.7" y="131.3">RST</text>
<text x="145.2" y="126.4">V+</text>
<text x="152.3" y="130.2">P$4</text>
<text x="178.4" y="127.8">P$2</text>
<text x="178.4" y="130.2">P$3</text>
<text x="186.6" y="126.4">VIN</text>
<text x="186.6" y="128.8">3VO</text>
<text x="186.6" y="131.3">GND</text>
<text x="194.2" y="131.3">A2</text>
<text x="194.2" y="128.8">A3</text>
<text x="195" y="126.4">I2</text>
<text x="201.3" y="130.2">P$10</text>
<text x="201.3" y="127.8">P$11</text>
<text x="29.2" y="132.7">5</text>
<text x="29.2" y="135.1">6</text>
<text x="29.2" y="137.5">7</text>
<text x="34.9" y="133.7">A0</text>
<text x="34.9" y="136.2">A1</text>
<text x="56.9" y="133.7">VBAT</text>
<text x="59.3" y="136.2">EN</text>
<text x="66.7" y="135.1">27</text>
<text x="66.7" y="137.5">26</text>
<text x="66.7" y="132.7">28</text>
<text x="123.4" y="137.5">P$12</text>
<text x="123.4" y="132.7">P$10</text>
<text x="123.6" y="135.1">P$11</text>
<text x="132.8" y="136.2">AUX2</text>
<text x="132.8" y="133.7">AUX1</text>
<text x="142.6" y="136.2">ATTN</text>
<text x="145" y="133.7">EN</text>
<text x="152.3" y="135.1">P$5</text>
<text x="152.3" y="132.7">P$3</text>
<text x="178.4" y="132.7">P$4</text>
<text x="178.4" y="135.1">P$5</text>
<text x="178.4" y="137.5">P$6</text>
<text x="186.6" y="133.7">SCL</text>
<text x="186.6" y="136.2">SDA SDO</text>
<text x="194.2" y="133.7">A1</text>
<text x="201.3" y="137.5">P$7</text>
<text x="201.3" y="135.1">P$8</text>
<text x="201.3" y="132.7">P$9</text>
<text x="29.2" y="140">8</text>
<text x="29.2" y="142.4">9</text>
<text x="34.9" y="138.6">A2</text>
<text x="34.9" y="141.1">A3</text>
<text x="34.9" y="143.5">A4</text>
<text x="56.5" y="138.6">VUSB</text>
<text x="58.4" y="143.5">D12</text>
<text x="58.4" y="141.1">D13</text>
<text x="66.7" y="142.4">24</text>
<text x="66.7" y="140">25</text>
<text x="123.4" y="140">P$13</text>
<text x="132.8" y="141.1">AUX4</text>
<text x="132.8" y="138.6">AUX3</text>
<text x="143.6" y="141.1">SDA</text>
<text x="143.8" y="143.5">SCL</text>
<text x="152.3" y="140">P$7</text>
<text x="152.3" y="142.4">P$6</text>
<text x="186.6" y="138.6">INT</text>
<text x="193.9" y="138.6">CS</text>
<text x="28.1" y="144.9">10</text>
<text x="28.1" y="149.8">12</text>
<text x="28.2" y="147.3">11</text>
<text x="34.9" y="146">A5</text>
<text x="34.9" y="148.4">SCK</text>
<text x="58.4" y="148.4">D10</text>
<text x="58.6" y="146">D11</text>
<text x="66.7" y="149.8">21</text>
<text x="66.7" y="147.3">22</text>
<text x="66.7" y="144.9">23</text>
<text x="123.4" y="149.8">P$16</text>
<text x="123.4" y="147.3">P$15</text>
<text x="123.4" y="144.9">P$14</text>
<text x="132.8" y="148.4">AUXRX</text>
<text x="132.8" y="146">AUXEN</text>
<text x="145" y="148.4">RX</text>
<text x="152.3" y="147.3">P$9</text>
<text x="152.3" y="149.8">P$8</text>
<text x="28.1" y="152.2">13</text>
<text x="28.1" y="154.7">14</text>
<text x="34.9" y="153.3">MISO</text>
<text x="34.9" y="150.9">MOSI</text>
<text x="34.9" y="155.8">RX</text>
<text x="59.6" y="155.7">D5</text>
<text x="59.6" y="153.3">D6</text>
<text x="59.6" y="150.8">D9</text>
<text x="66.7" y="154.7">19</text>
<text x="66.7" y="152.2">20</text>
<text x="124.6" y="154.7">P$1</text>
<text x="132.8" y="155.8">GND</text>
<text x="132.8" y="150.9">AUXTX</text>
<text x="145.2" y="150.8">TX</text>
<text x="188.2" y="152.2">P$1</text>
<text x="188.2" y="154.7">P$2</text>
<text x="196.4" y="153.3">VCC</text>
<text x="196.4" y="155.8">GND</text>
<text x="28.1" y="157.1">15</text>
<text x="28.1" y="159.6">16</text>
<text x="34.9" y="158.2">TX</text>
<text x="34.9" y="160.6">CS</text>
<text x="57.9" y="160.6">SDA</text>
<text x="58.2" y="158.2">SCL</text>
<text x="66.7" y="157.1">18</text>
<text x="66.7" y="159.6">17</text>
<text x="188.2" y="157.1">P$3</text>
<text x="188.2" y="159.6">P$4</text>
<text x="196.4" y="158.2">SCL</text>
<text x="196.4" y="160.6">SDA</text>
<text x="87.3" y="181.6">P$1</text>
<text x="87.3" y="184">P$2</text>
<text x="96.6" y="181.6">P$3</text>
<text x="96.6" y="184">P$4</text>
</g>
<g font-size="1.7" fill="#c90d0c">
<text x="156.7" y="54.3" transform="rotate(-90 156.7 54.3)">XZMDK</text>
<text x="156.7" y="76.4" transform="rotate(-90 156.7 76.4)">XZMDK</text>
</g>
</svg>
